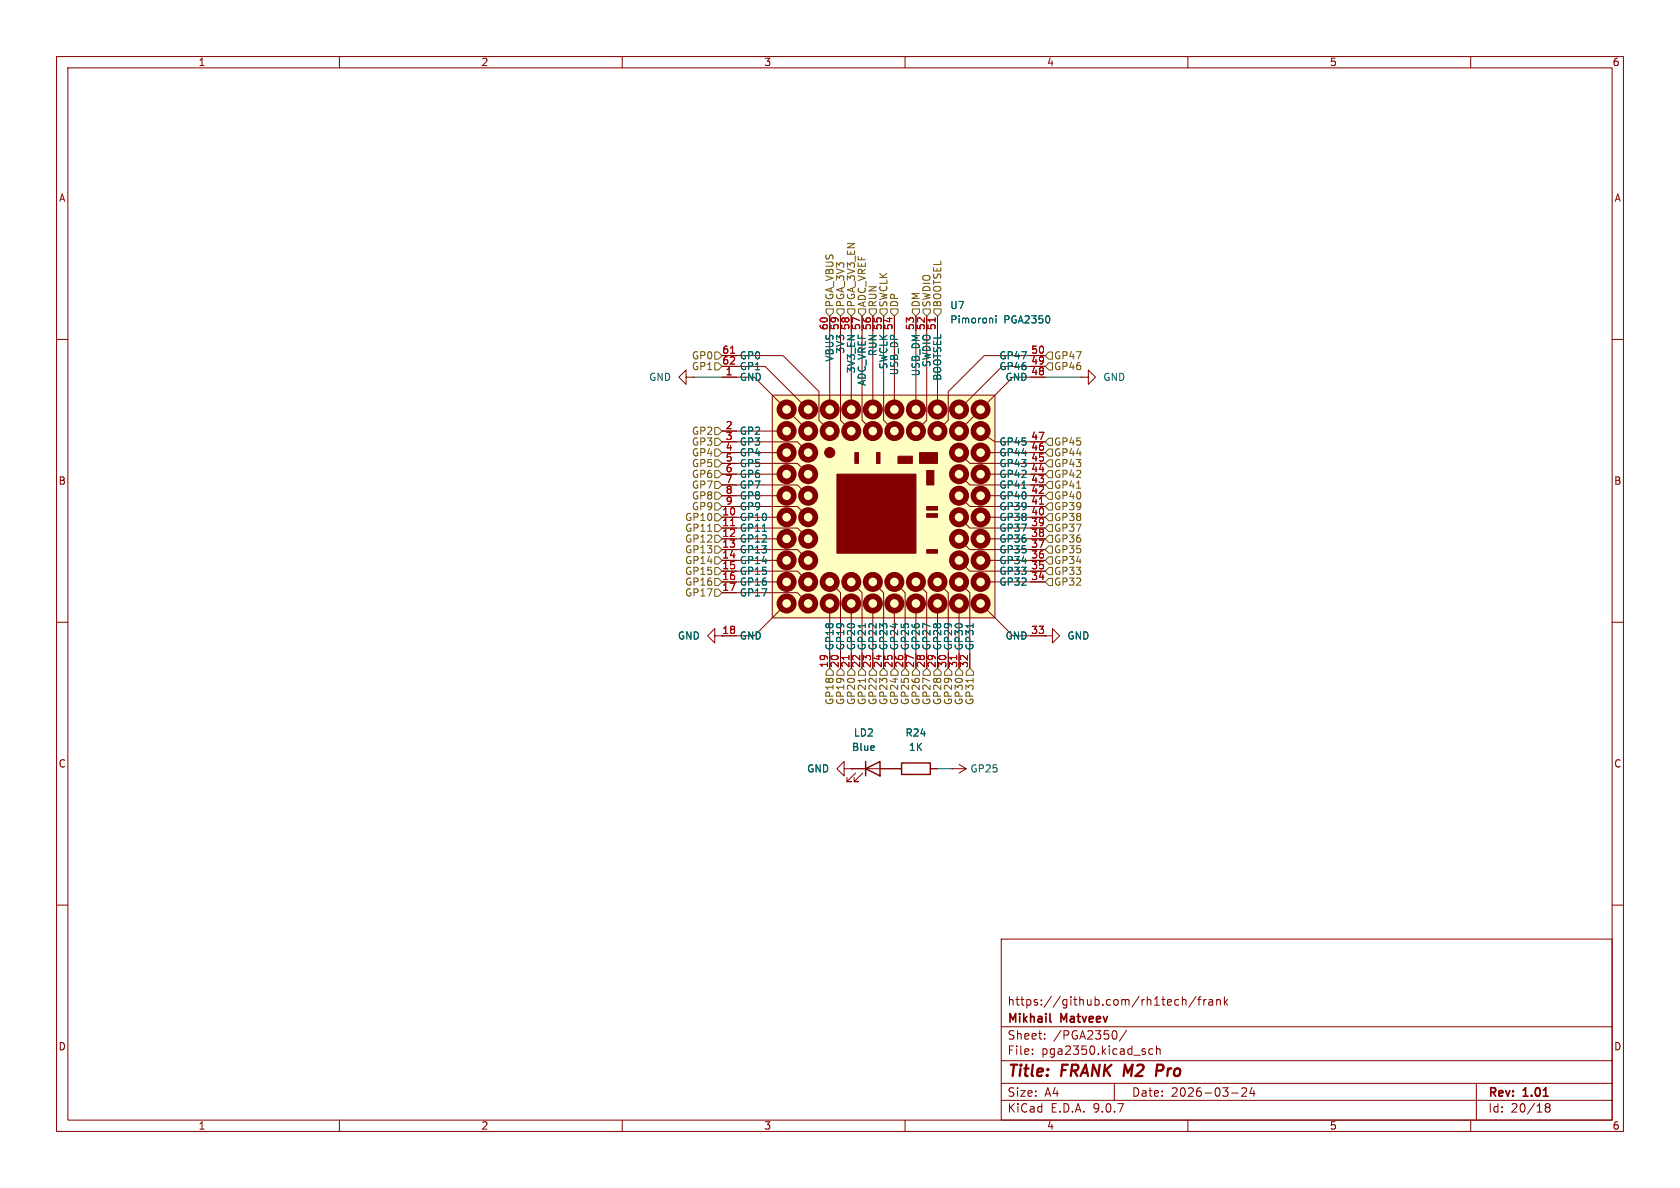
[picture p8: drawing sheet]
<svg xmlns="http://www.w3.org/2000/svg" width="297mm" height="210mm" viewBox="0 0 297 210" stroke-linecap="round" stroke-linejoin="round" font-family="sans-serif">
<g fill="none" stroke="#840000" stroke-width=".18">
<path d="M10 10h277v190h-277zM12 12h273v186h-273zM60 10v2M110 10v2M160 10v2M210 10v2M260 10v2M10 60h2M191.1 66.7h1.3v-1.3l1.3 1.3-1.3 1.2v-1.2M191.1 66.7h.1M285 60h2M10 110h2"/>
<path d="M285 110h2M149.2 135.9v-1.3l-1.2 1.3 1.2 1.3v-1.3h1.3M150.5 135.9h.1M10 160h2M177 166h108v32h-108zM208 176.7l.4 .1M208.4 177.6l-.4 .1M209 176.8l.2-.1 .4 .1 .1 .9M209 176.2v1.5M211.5 176.1l-1.3 2M211.7 176.7h.6M212.3 176.2l-.3 .2v1.3"/>
<path d="M212.8 176.7v1M213.2 176.7l-.2 .1-.2 .2M213.7 176.8h.6l.1 .9M214.4 177.1h-.5a.29 .29 0 0 0-.2 .3 .29 .29 0 0 0 .2 .3l.5-.1M215.1 176.8l.2-.1 .4 .1v.9M215.1 176.7v1M216.5 176.2v1.5M216.6 177.1l.4 .6M217 176.7l-.5 .6M285 160h2M60 198v2M110 198v2"/>
<path d="M160 198v2M177 194.5h108M177 191.5h108M177 187.5h108M177 181.5h108M182.5 186.3v.1M182.5 185.5v.1M184.7 183.6v.1M184.7 182.8v.1M197 191.5v3M197.1 182.2a.94 .94 0 0 1 0 1.5M199.2 182.1l-1.3 2"/>
<path d="M203.8 185.5l-.4-.1-.3 .3v.4l.1 .2h.6M204.5 185.5l.2-.1 .3 .1 .1 .9M204.5 184.9v1.5M210 198v2M217.7 193.2h1.2M219.5 192.4l.6-.1 .2 .1 .1 .3-.9 1.1h.9M221.3 192.2l-.3 1.1h.9M221.7 192.8v1M260 198v2M261 191.5v6.5M273.5 195.7l-.3-.2 .3-.4 .4 .1 .1 .2-.3 .3M273.5 195.7l-.3 .3v.5l.3 .1 .4-.1 .1-.2v-.4l-.3-.2"/>
<path d="M273.5 195.7h.2"/>
</g>
<path d="M205.4 188.2h-.8l-.3 2M205.4 189.2l-.9 .1" fill="none" stroke="#840000" stroke-width=".4"/>
<path d="M185.6 180.5l.2 .2" fill="none" stroke="#840000" stroke-width=".3"/>
<path d="M136.5 69.9h39.4v39.3h-39.4z" fill="#ffffc2"/>
<g fill="none" stroke="#840000" stroke-width=".18">
<path d="M146.7 55.9v15.2M148.6 55.9v18.4l1.3 1.3M150.5 55.9v15.2M152.4 55.9v18.4l1.3 1.3M154.3 55.9v15.2M156.2 55.9v18.4l1.3 1.3M158.1 55.9v15.2M161.9 55.9v15.2M163.8 55.9v18.4l-1.2 1.3M165.7 55.9v15.2M121.3 66.7v-1.3l-1.3 1.3 1.3 1.2v-1.2h1.3M122.6 66.7h.1"/>
<path d="M127.6 78.1h13.4l1.2 1.3M127.6 66.7h5.7l5.1 5.1M127.6 64.8h7.7l6.9 7M127.6 62.9h10.8l6.4 6.3v5.1l1.2 1.3M127.6 76.2h10.2M136.5 69.9h39.4v39.3h-39.4zM139.7 73l2.5 2.6M172.7 73l-2.5 2.6M174 76.8l1.9 1.3h8.9M184.8 62.9h-10.8l-6.4 6.3v5.1l-1.2 1.3M184.8 64.8h-7.6l-7 7M184.8 66.7h-5.7l-5.1 5.1"/>
<path d="M127.6 81.9h13.4l1.2 1.3M127.6 85.7h13.4l1.2 1.3M127.6 89.5h13.4l1.2 1.3M127.6 93.3h13.4l1.2 1.3M127.6 97.2h13.4l1.2 1.2M127.6 80h10.2M127.6 83.8h10.2M127.6 87.6h10.2M127.6 91.4h10.2M127.6 95.3h10.2M127.6 99.1h10.2M170.2 80.6l1.2 1.3h13.4"/>
<path d="M170.2 84.5l1.2 1.2h13.4M170.2 88.3l1.2 1.2h13.4M170.2 92.1l1.2 1.2h13.4M170.2 95.9l1.2 1.3h13.4M170.2 99.7l1.2 1.3h13.4M174.6 80h10.2M174.6 83.8h10.2M174.6 87.6h10.2M174.6 91.4h10.2M174.6 95.3h10.2M174.6 99.1h10.2M127.6 101h13.4l1.2 1.2"/>
<path d="M127.6 104.8h13.4l1.2 1.2M127.6 102.9h10.2M138.4 107.3l-5.1 5.1h-6.9v1.3l-1.3-1.3 1.3-1.3v1.3M146.7 108v10.1M147.3 103.5l1.3 1.3v13.3M150.5 108v10.1M151.1 103.5l1.3 1.3v13.3M154.3 108v10.1M154.9 103.5l1.3 1.3v13.3M158.1 108v10.1M158.7 103.5l1.3 1.3v13.3M161.9 108v10.1"/>
<path d="M162.6 103.5l1.2 1.3v13.3M165.7 108v10.1M166.4 103.5l1.2 1.3v13.3M169.5 108v10.1M170.2 103.5l1.2 1.3v13.3M174 107.3l5.1 5.1h5.7M174.6 102.9h10.2M184.8 112.4h1.3v-1.3l1.2 1.3-1.2 1.3v-1.3M184.8 112.4h.1M150.5 135.9h.1M150.5 135.9h8.9M151.3 136.7l-1.6 1.5h.8h-.8v-.8"/>
<path d="M152.5 136.7l-1.5 1.5h.8h-.8v-.8M164.5 135.9h1.2M168.3 135.9h.1M168.3 135.9h2.5M169.5 135.1l1.3 .8M170.8 135.9l-1.3 .8"/>
</g>
<g fill="none" stroke="#840000" stroke-width="1">
<circle cx="139.1" cy="76.2" r="1.27"/>
<circle cx="139.1" cy="72.4" r="1.27"/>
<circle cx="142.9" cy="76.2" r="1.27"/>
<circle cx="142.9" cy="72.4" r="1.27"/>
<circle cx="146.7" cy="72.4" r="1.27"/>
<circle cx="146.7" cy="76.2" r="1.27"/>
<circle cx="150.5" cy="76.2" r="1.27"/>
<circle cx="150.5" cy="72.4" r="1.27"/>
<circle cx="154.3" cy="72.4" r="1.27"/>
<circle cx="154.3" cy="76.2" r="1.27"/>
<circle cx="158.1" cy="76.2" r="1.27"/>
<circle cx="158.1" cy="72.4" r="1.27"/>
<circle cx="161.9" cy="76.2" r="1.27"/>
<circle cx="161.9" cy="72.4" r="1.27"/>
<circle cx="165.7" cy="72.4" r="1.27"/>
<circle cx="165.7" cy="76.2" r="1.27"/>
<circle cx="169.5" cy="72.4" r="1.27"/>
<circle cx="169.5" cy="76.2" r="1.27"/>
<circle cx="173.4" cy="72.4" r="1.27"/>
<circle cx="173.4" cy="76.2" r="1.27"/>
<circle cx="139.1" cy="80" r="1.27"/>
<circle cx="139.1" cy="83.8" r="1.27"/>
<circle cx="139.1" cy="87.6" r="1.27"/>
<circle cx="139.1" cy="91.4" r="1.27"/>
<circle cx="139.1" cy="95.2" r="1.27"/>
<circle cx="139.1" cy="99.1" r="1.27"/>
<circle cx="142.9" cy="83.8" r="1.27"/>
<circle cx="142.9" cy="80" r="1.27"/>
<circle cx="142.9" cy="87.6" r="1.27"/>
<circle cx="142.9" cy="95.2" r="1.27"/>
<circle cx="142.9" cy="99.1" r="1.27"/>
<circle cx="142.9" cy="91.4" r="1.27"/>
<circle cx="169.5" cy="95.2" r="1.27"/>
<circle cx="169.5" cy="99.1" r="1.27"/>
<circle cx="169.5" cy="87.6" r="1.27"/>
<circle cx="169.5" cy="91.4" r="1.27"/>
<circle cx="169.5" cy="80" r="1.27"/>
<circle cx="169.5" cy="83.8" r="1.27"/>
<circle cx="173.4" cy="80" r="1.27"/>
<circle cx="173.4" cy="91.4" r="1.27"/>
<circle cx="173.4" cy="87.6" r="1.27"/>
<circle cx="173.4" cy="83.8" r="1.27"/>
<circle cx="173.4" cy="95.2" r="1.27"/>
<circle cx="173.4" cy="99.1" r="1.27"/>
<circle cx="139.1" cy="106.7" r="1.27"/>
<circle cx="139.1" cy="102.9" r="1.27"/>
<circle cx="142.9" cy="106.7" r="1.27"/>
<circle cx="142.9" cy="102.9" r="1.27"/>
<circle cx="146.7" cy="106.7" r="1.27"/>
<circle cx="146.7" cy="102.9" r="1.27"/>
<circle cx="150.5" cy="106.7" r="1.27"/>
<circle cx="150.5" cy="102.9" r="1.27"/>
<circle cx="154.3" cy="102.9" r="1.27"/>
<circle cx="154.3" cy="106.7" r="1.27"/>
<circle cx="158.1" cy="102.9" r="1.27"/>
<circle cx="158.1" cy="106.7" r="1.27"/>
<circle cx="161.9" cy="102.9" r="1.27"/>
<circle cx="161.9" cy="106.7" r="1.27"/>
<circle cx="165.7" cy="102.9" r="1.27"/>
<circle cx="165.7" cy="106.7" r="1.27"/>
<circle cx="169.5" cy="106.7" r="1.27"/>
<circle cx="169.5" cy="102.9" r="1.27"/>
<circle cx="173.4" cy="106.7" r="1.27"/>
<circle cx="173.4" cy="102.9" r="1.27"/>
</g>
<g fill="#840000" stroke="#840000" stroke-width=".18">
<path d="M148 83.8h13.9v14h-13.9z"/>
<path d="M151.1 80h.7v1.9h-.7z"/>
<path d="M154.9 80h.7v1.9h-.7z"/>
<path d="M158.7 80.6h2.6v1.3h-2.6z"/>
<path d="M162.6 80h3.1v1.9h-3.1z"/>
<path d="M163.8 83.2h1.3v2.5h-1.3z"/>
<path d="M163.8 89.5h1.9v.7h-1.9z"/>
<path d="M163.8 90.8h1.9v.6h-1.9z"/>
<path d="M163.8 97.2h1.9v.6h-1.9z"/>
<circle cx="146.7" cy="80" r=".9"/>
</g>
<path d="M165.3 56.2v.7M129.1 62.4h.8M129.1 92.9h.8M183.8 89.1h.7M150.1 115.9v.7M169.1 115.9v.7" fill="none" stroke="#a90000" stroke-width=".18"/>
<path d="M175.3 56.2l.2 .2v.7M176.1 55.8v.1M176.1 56.2v.9M134.8 93.9h.7M180.7 86.3h.7M153 110.2v.8M172 110.2v.8" fill="none" stroke="#006464" stroke-width=".18"/>
<path d="M153 135.9l2.6-1.3v2.6zM153 134.6v2.6M159.4 134.9h5.1v2h-5.1z" fill="none" stroke="#840000" stroke-width=".25"/>
<g fill="none" stroke="#725600" stroke-width=".18">
<path d="M146 54.6h1.3v.6l-.6 .7-.7-.7zM148 54.6h1.2v.6l-.6 .7-.6-.7zM149.9 54.6h1.2v.6l-.6 .7-.6-.7zM151.8 54.6h1.2v.6l-.6 .7-.6-.7zM153.7 54.6h1.2v.6l-.6 .7-.6-.7zM155.6 54.6h1.2v.6l-.6 .7-.6-.7zM157.5 54.6h1.2v.6l-.6 .7-.6-.7zM161.3 54.6h1.3v.6l-.7 .7-.6-.7zM163.2 54.6h1.3v.6l-.7 .7-.6-.7zM165.1 54.6h1.3v.6l-.7 .7-.6-.7zM126.4 75.6h.6l.6 .6-.6 .6h-.6zM126.4 79.4h.6l.6 .6-.6 .6h-.6z"/>
<path d="M126.4 77.5h.6l.6 .6-.6 .6h-.6zM126.4 64.1h.6l.6 .7-.6 .6h-.6zM126.4 62.2h.6l.6 .7-.6 .6h-.6zM185.4 77.5h.7v1.2h-.7l-.6-.6zM185.4 64.1h.7v1.3h-.7l-.6-.6zM185.4 62.2h.7v1.3h-.7l-.6-.6zM185.4 79.4h.7v1.2h-.7l-.6-.6zM125.1 93.9h.7M126.4 83.2h.6l.6 .6-.6 .7h-.6zM126.4 81.3h.6l.6 .6-.6 .7h-.6zM126.4 98.4h.6l.6 .7-.6 .6h-.6zM126.4 96.5h.6l.6 .7-.6 .6h-.6z"/>
<path d="M126.4 94.6h.6l.6 .7-.6 .6h-.6zM126.4 90.8h.6l.6 .6-.6 .7h-.6zM126.4 85.1h.6l.6 .6-.6 .7h-.6zM126.4 88.9h.6l.6 .6-.6 .7h-.6zM126.4 87h.6l.6 .6-.6 .7h-.6zM126.4 92.7h.6l.6 .6-.6 .7h-.6zM185.4 81.3h.7v1.3h-.7l-.6-.7zM185.4 87h.7v1.3h-.7l-.6-.7zM185.4 90.8h.7v1.3h-.7l-.6-.7zM185.4 88.9h.7v1.3h-.7l-.6-.7zM185.4 85.1h.7v1.3h-.7l-.6-.7zM185.4 92.7h.7v1.3h-.7l-.6-.7z"/>
<path d="M185.4 83.2h.7v1.3h-.7l-.6-.7zM185.4 94.6h.7v1.3h-.7l-.6-.6zM185.4 96.5h.7v1.3h-.7l-.6-.6zM185.4 98.4h.7v1.3h-.7l-.6-.6zM190.3 86.3h.8M126.4 104.1h.6l.6 .7-.6 .6h-.6zM126.4 100.3h.6l.6 .7-.6 .6h-.6zM126.4 102.2h.6l.6 .7-.6 .6h-.6zM146 118.7l.7-.6 .6 .6v.7h-1.3zM148.6 118.1l.6 .6v.7h-1.2v-.7zM150.5 118.1l.6 .6v.7h-1.2v-.7zM151.8 118.7l.6-.6 .6 .6v.7h-1.2z"/>
<path d="M153 119.9v.7M154.3 118.1l.6 .6v.7h-1.2v-.7zM156.2 118.1l.6 .6v.7h-1.2v-.7zM157.5 118.7l.6-.6 .6 .6v.7h-1.2zM160 118.1l.7 .6v.7h-1.3v-.7zM161.9 118.1l.7 .6v.7h-1.3v-.7zM163.2 118.7l.6-.6 .7 .6v.7h-1.3zM165.7 118.1l.7 .6v.7h-1.3v-.7zM167.6 118.1l.7 .6v.7h-1.3v-.7zM169.5 118.1l.7 .6v.7h-1.3v-.7zM171.4 118.1l.7 .6v.7h-1.3v-.7zM172 119.9v.7"/>
<path d="M185.4 100.3h.7v1.3h-.7l-.6-.6zM185.4 102.2h.7v1.3h-.7l-.6-.6z"/>
</g>
<path d="M122.6 66.7h5M184.8 66.7h6.3M165.7 135.9h2.6" fill="none" stroke="#009600" stroke-width=".18"/>
<g font-size="2.8" fill="#840000">
<text x="178" y="190.9">Title:</text>
<text x="187.7" y="190.9">FRANK M2</text>
<text x="206" y="190.9">Pro</text>
</g>
<g font-size="2.1" fill="#840000">
<text x="178" y="178">https://github.com/rh1tech/frank</text>
<text x="178" y="184">Sheet:</text>
<text x="178" y="181.2">Mikhail</text>
<text x="186.2" y="184">/PGA2350/</text>
<text x="187.6" y="181.2">Matveev</text>
<text x="178" y="186.7">File:</text>
<text x="184.1" y="186.7">pga2350.kicad_sch</text>
<text x="178" y="196.9">KiCad</text>
<text x="178" y="194.1">Size:</text>
<text x="184.7" y="194.1">A4</text>
<text x="185.7" y="196.9">E.D.A.</text>
<text x="193.3" y="196.9">9.0.7</text>
<text x="200" y="194.1">Date:</text>
<text x="207" y="194.1">2026-03-24</text>
<text x="263" y="194.3">Rev:</text>
<text x="263" y="196.9">Id:</text>
<text x="267.1" y="196.9">20/18</text>
<text x="269.4" y="194.3">1.01</text>
</g>
<g font-size="1.8" fill="#840000">
<text x="35" y="11.9">1</text>
<text x="85" y="11.9">2</text>
<text x="135" y="11.9">3</text>
<text x="185" y="11.9">4</text>
<text x="235" y="11.9">5</text>
<text x="285" y="11.9">6</text>
<text x="10.3" y="35.9">A</text>
<text x="285.3" y="35.9">A</text>
<text x="10.3" y="85.9">B</text>
<text x="285.3" y="85.9">B</text>
<text x="10.3" y="135.9">C</text>
<text x="285.3" y="135.9">C</text>
<text x="10.3" y="185.9">D</text>
<text x="285.3" y="185.9">D</text>
<text x="35" y="199.9">1</text>
<text x="85" y="199.9">2</text>
<text x="135" y="199.9">3</text>
<text x="185" y="199.9">4</text>
<text x="235" y="199.9">5</text>
<text x="285" y="199.9">6</text>
</g>
<g font-size="1.8" fill="#a90000">
<text x="146.4" y="58.5" transform="rotate(-90 146.4 58.5)">60</text>
<text x="148.3" y="58.5" transform="rotate(-90 148.3 58.5)">59</text>
<text x="150.2" y="58.5" transform="rotate(-90 150.2 58.5)">58</text>
<text x="152.1" y="58.5" transform="rotate(-90 152.1 58.5)">57</text>
<text x="154.1" y="58.5" transform="rotate(-90 154.1 58.5)">56</text>
<text x="156" y="58.5" transform="rotate(-90 156 58.5)">55</text>
<text x="157.9" y="58.5" transform="rotate(-90 157.9 58.5)">54</text>
<text x="161.7" y="58.5" transform="rotate(-90 161.7 58.5)">53</text>
<text x="163.6" y="58.5" transform="rotate(-90 163.6 58.5)">52</text>
<text x="165.5" y="58.5" transform="rotate(-90 165.5 58.5)">51</text>
<text x="127.6" y="62.6">61</text>
<text x="127.6" y="64.5">62</text>
<text x="182.2" y="62.6">50</text>
<text x="182.2" y="64.5">49</text>
<text x="128.2" y="66.4">1</text>
<text x="182.2" y="66.4">48</text>
<text x="128.2" y="75.9">2</text>
<text x="128.2" y="77.9">3</text>
<text x="182.2" y="77.9">47</text>
<text x="128.2" y="79.8">4</text>
<text x="128.2" y="81.7">5</text>
<text x="128.2" y="83.6">6</text>
<text x="182.2" y="79.8">46</text>
<text x="182.2" y="81.7">45</text>
<text x="182.2" y="83.6">44</text>
<text x="128.2" y="85.5">7</text>
<text x="128.2" y="87.4">8</text>
<text x="128.2" y="89.3">9</text>
<text x="182.2" y="85.5">43</text>
<text x="182.2" y="87.4">42</text>
<text x="182.2" y="89.3">41</text>
<text x="127.6" y="91.2">10</text>
<text x="127.6" y="93.1">11</text>
<text x="127.6" y="95">12</text>
<text x="182.2" y="91.2">40</text>
<text x="182.2" y="93.1">39</text>
<text x="182.2" y="95">38</text>
<text x="127.6" y="96.9">13</text>
<text x="127.6" y="98.8">14</text>
<text x="127.6" y="100.7">15</text>
<text x="182.2" y="96.9">37</text>
<text x="182.2" y="98.8">36</text>
<text x="182.2" y="100.7">35</text>
<text x="127.6" y="102.6">16</text>
<text x="127.6" y="104.5">17</text>
<text x="182.2" y="102.6">34</text>
<text x="127.6" y="112.1">18</text>
<text x="182.2" y="112.1">33</text>
<text x="146.4" y="118.2" transform="rotate(-90 146.4 118.2)">19</text>
<text x="148.3" y="118.2" transform="rotate(-90 148.3 118.2)">20</text>
<text x="150.2" y="118.2" transform="rotate(-90 150.2 118.2)">21</text>
<text x="152.1" y="118.2" transform="rotate(-90 152.1 118.2)">22</text>
<text x="154.1" y="118.2" transform="rotate(-90 154.1 118.2)">23</text>
<text x="156" y="118.2" transform="rotate(-90 156 118.2)">24</text>
<text x="157.9" y="118.2" transform="rotate(-90 157.9 118.2)">25</text>
<text x="159.8" y="118.2" transform="rotate(-90 159.8 118.2)">26</text>
<text x="161.7" y="118.2" transform="rotate(-90 161.7 118.2)">27</text>
<text x="163.6" y="118.2" transform="rotate(-90 163.6 118.2)">28</text>
<text x="165.5" y="118.2" transform="rotate(-90 165.5 118.2)">29</text>
<text x="167.4" y="118.2" transform="rotate(-90 167.4 118.2)">30</text>
<text x="169.3" y="118.2" transform="rotate(-90 169.3 118.2)">31</text>
<text x="171.2" y="118.2" transform="rotate(-90 171.2 118.2)">32</text>
</g>
<g font-size="1.8" fill="#725600">
<text x="147.5" y="54.4" transform="rotate(-90 147.5 54.4)">PGA_VBUS</text>
<text x="149.5" y="54.4" transform="rotate(-90 149.5 54.4)">PGA_3V3</text>
<text x="151.4" y="54.4" transform="rotate(-90 151.4 54.4)">PGA_3V3_EN</text>
<text x="153.3" y="54.4" transform="rotate(-90 153.3 54.4)">ADC_VREF</text>
<text x="155.2" y="54.4" transform="rotate(-90 155.2 54.4)">RUN</text>
<text x="157.1" y="54.4" transform="rotate(-90 157.1 54.4)">SWCLK</text>
<text x="159" y="54.4" transform="rotate(-90 159 54.4)">DP</text>
<text x="162.8" y="54.4" transform="rotate(-90 162.8 54.4)">DM</text>
<text x="164.7" y="54.4" transform="rotate(-90 164.7 54.4)">SWDIO</text>
<text x="166.6" y="54.4" transform="rotate(-90 166.6 54.4)">BOOTSEL</text>
<text x="122.2" y="65.6">GP1</text>
<text x="122.2" y="63.7">GP0</text>
<text x="186.2" y="65.6">GP46</text>
<text x="186.2" y="63.7">GP47</text>
<text x="122.2" y="77.1">GP2</text>
<text x="122.2" y="80.9">GP4</text>
<text x="122.2" y="79">GP3</text>
<text x="122.2" y="82.8">GP5</text>
<text x="186.2" y="79">GP45</text>
<text x="186.2" y="82.8">GP43</text>
<text x="186.2" y="80.9">GP44</text>
<text x="122.2" y="84.7">GP6</text>
<text x="122.2" y="86.6">GP7</text>
<text x="122.2" y="88.5">GP8</text>
<text x="186.2" y="88.5">GP40</text>
<text x="186.2" y="86.6">GP41</text>
<text x="186.2" y="84.7">GP42</text>
<text x="121" y="92.3">GP10</text>
<text x="121" y="94.2">GP11</text>
<text x="122.2" y="90.4">GP9</text>
<text x="186.2" y="92.3">GP38</text>
<text x="186.2" y="90.4">GP39</text>
<text x="186.2" y="94.2">GP37</text>
<text x="121" y="99.9">GP14</text>
<text x="121" y="98">GP13</text>
<text x="121" y="101.8">GP15</text>
<text x="121" y="96.1">GP12</text>
<text x="186.2" y="96.1">GP36</text>
<text x="186.2" y="101.8">GP33</text>
<text x="186.2" y="98">GP35</text>
<text x="186.2" y="99.9">GP34</text>
<text x="121" y="105.6">GP17</text>
<text x="121" y="103.7">GP16</text>
<text x="186.2" y="103.7">GP32</text>
<text x="147.5" y="124.7" transform="rotate(-90 147.5 124.7)">GP18</text>
<text x="149.5" y="124.7" transform="rotate(-90 149.5 124.7)">GP19</text>
<text x="151.4" y="124.7" transform="rotate(-90 151.4 124.7)">GP20</text>
<text x="153.3" y="124.7" transform="rotate(-90 153.3 124.7)">GP21</text>
<text x="155.2" y="124.7" transform="rotate(-90 155.2 124.7)">GP22</text>
<text x="157.1" y="124.7" transform="rotate(-90 157.1 124.7)">GP23</text>
<text x="159" y="124.7" transform="rotate(-90 159 124.7)">GP24</text>
<text x="160.9" y="124.7" transform="rotate(-90 160.9 124.7)">GP25</text>
<text x="162.8" y="124.7" transform="rotate(-90 162.8 124.7)">GP26</text>
<text x="164.7" y="124.7" transform="rotate(-90 164.7 124.7)">GP27</text>
<text x="166.6" y="124.7" transform="rotate(-90 166.6 124.7)">GP28</text>
<text x="168.5" y="124.7" transform="rotate(-90 168.5 124.7)">GP29</text>
<text x="170.4" y="124.7" transform="rotate(-90 170.4 124.7)">GP30</text>
<text x="172.3" y="124.7" transform="rotate(-90 172.3 124.7)">GP31</text>
</g>
<g font-size="1.8" fill="#006464">
<text x="167.9" y="57.4">Pimoroni</text>
<text x="167.9" y="54.8">U7</text>
<text x="177.5" y="57.4">PGA2350</text>
<text x="130.7" y="63.7">GP0</text>
<text x="130.7" y="65.6">GP1</text>
<text x="147.5" y="64" transform="rotate(-90 147.5 64)">VBUS</text>
<text x="149.5" y="62.6" transform="rotate(-90 149.5 62.6)">3V3</text>
<text x="155.2" y="63.1" transform="rotate(-90 155.2 63.1)">RUN</text>
<text x="157.1" y="65.4" transform="rotate(-90 157.1 65.4)">SWCLK</text>
<text x="164.7" y="65" transform="rotate(-90 164.7 65)">SWDIO</text>
<text x="176.6" y="63.7">GP47</text>
<text x="176.6" y="65.6">GP46</text>
<text x="114.7" y="67.5">GND</text>
<text x="130.7" y="67.5">GND</text>
<text x="151.4" y="66.1" transform="rotate(-90 151.4 66.1)">3V3_EN</text>
<text x="153.3" y="68.3" transform="rotate(-90 153.3 68.3)">ADC_VREF</text>
<text x="159" y="66.4" transform="rotate(-90 159 66.4)">USB_DP</text>
<text x="162.8" y="66.6" transform="rotate(-90 162.8 66.6)">USB_DM</text>
<text x="166.6" y="67.4" transform="rotate(-90 166.6 67.4)">BOOTSEL</text>
<text x="177.7" y="67.5">GND</text>
<text x="195" y="67.5">GND</text>
<text x="130.7" y="77.1">GP2</text>
<text x="130.7" y="79">GP3</text>
<text x="130.7" y="80.9">GP4</text>
<text x="130.7" y="82.8">GP5</text>
<text x="176.6" y="79">GP45</text>
<text x="176.6" y="80.9">GP44</text>
<text x="176.6" y="82.8">GP43</text>
<text x="130.7" y="84.7">GP6</text>
<text x="130.7" y="86.6">GP7</text>
<text x="130.7" y="88.5">GP8</text>
<text x="176.6" y="84.7">GP42</text>
<text x="176.6" y="86.6">GP41</text>
<text x="176.6" y="88.5">GP40</text>
<text x="130.7" y="90.4">GP9</text>
<text x="130.7" y="92.3">GP10</text>
<text x="130.7" y="94.2">GP11</text>
<text x="176.6" y="90.4">GP39</text>
<text x="176.6" y="92.3">GP38</text>
<text x="176.6" y="94.2">GP37</text>
<text x="130.7" y="96.1">GP12</text>
<text x="130.7" y="98">GP13</text>
<text x="130.7" y="99.9">GP14</text>
<text x="130.7" y="101.8">GP15</text>
<text x="176.6" y="96.1">GP36</text>
<text x="176.6" y="98">GP35</text>
<text x="176.6" y="99.9">GP34</text>
<text x="176.6" y="101.8">GP33</text>
<text x="130.7" y="103.7">GP16</text>
<text x="130.7" y="105.6">GP17</text>
<text x="176.6" y="103.7">GP32</text>
<text x="119.7" y="113.3">GND</text>
<text x="130.7" y="113.3">GND</text>
<text x="177.7" y="113.3">GND</text>
<text x="188.6" y="113.3">GND</text>
<text x="147.5" y="115.1" transform="rotate(-90 147.5 115.1)">GP18</text>
<text x="149.5" y="115.1" transform="rotate(-90 149.5 115.1)">GP19</text>
<text x="151.4" y="115.1" transform="rotate(-90 151.4 115.1)">GP20</text>
<text x="153.3" y="115.1" transform="rotate(-90 153.3 115.1)">GP21</text>
<text x="155.2" y="115.1" transform="rotate(-90 155.2 115.1)">GP22</text>
<text x="157.1" y="115.1" transform="rotate(-90 157.1 115.1)">GP23</text>
<text x="159" y="115.1" transform="rotate(-90 159 115.1)">GP24</text>
<text x="160.9" y="115.1" transform="rotate(-90 160.9 115.1)">GP25</text>
<text x="162.8" y="115.1" transform="rotate(-90 162.8 115.1)">GP26</text>
<text x="164.7" y="115.1" transform="rotate(-90 164.7 115.1)">GP27</text>
<text x="166.6" y="115.1" transform="rotate(-90 166.6 115.1)">GP28</text>
<text x="168.5" y="115.1" transform="rotate(-90 168.5 115.1)">GP29</text>
<text x="170.4" y="115.1" transform="rotate(-90 170.4 115.1)">GP30</text>
<text x="172.3" y="115.1" transform="rotate(-90 172.3 115.1)">GP31</text>
<text x="150.9" y="130.4">LD2</text>
<text x="160" y="130.4">R24</text>
<text x="142.6" y="136.8">GND</text>
<text x="150.5" y="132.9">Blue</text>
<text x="160.6" y="132.9">1K</text>
<text x="171.5" y="136.8">GP25</text>
</g>
</svg>
